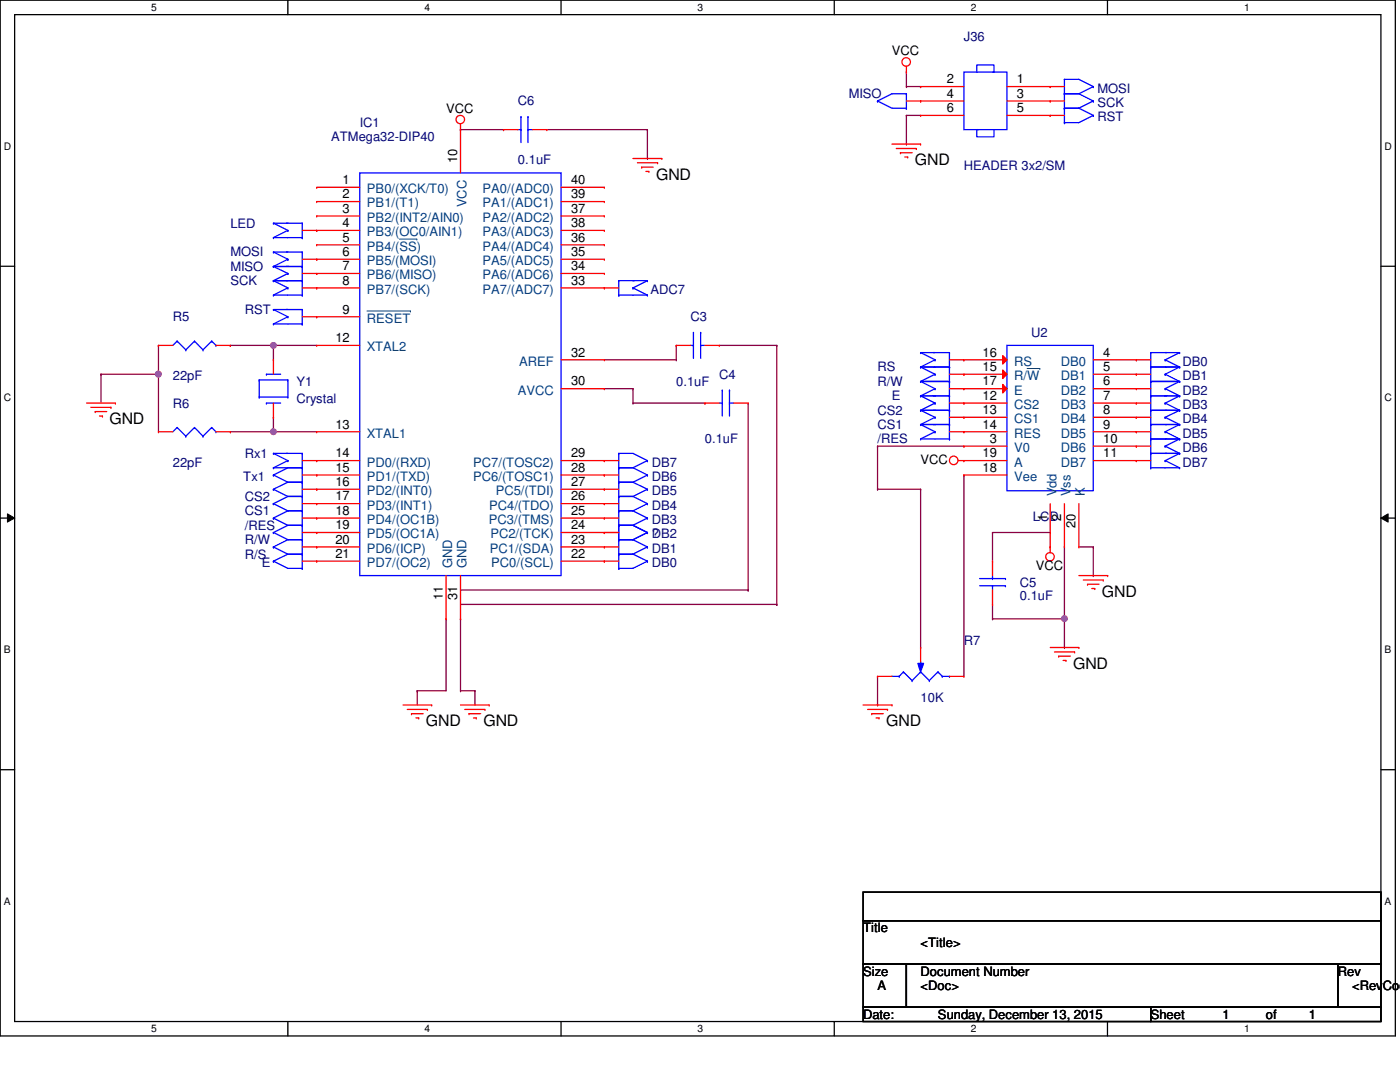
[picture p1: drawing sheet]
<svg xmlns="http://www.w3.org/2000/svg" width="279mm" height="216mm" viewBox="0 0 279 216" stroke-linecap="round" stroke-linejoin="round" font-family="sans-serif">
<path d="M0 0h278.5v206.7h-278.5zM2.9 2.9h272.7v200.9h-272.7z" fill="none" stroke="#000" stroke-width=".25"/>
<g fill="#fff">
<path d="M30.2 .3h1.1v2.3h-1.1z"/>
<path d="M30.2 204.1h1.1v2.3h-1.1z"/>
</g>
<path d="M57.4 0v2.9M57.4 203.8v2.9" fill="none" stroke="#000" stroke-width=".25"/>
<g fill="#fff">
<path d="M84.7 .3h1.1v2.3h-1.1z"/>
<path d="M84.7 204.1h1.1v2.3h-1.1z"/>
</g>
<path d="M112 0v2.9M112 203.8v2.9" fill="none" stroke="#000" stroke-width=".25"/>
<g fill="#fff">
<path d="M139.2 .3h1.1v2.3h-1.1z"/>
<path d="M139.2 204.1h1.1v2.3h-1.1z"/>
</g>
<path d="M166.5 0v2.9M166.5 203.8v2.9" fill="none" stroke="#000" stroke-width=".25"/>
<g fill="#fff">
<path d="M193.8 .3h1.1v2.3h-1.1z"/>
<path d="M193.8 204.1h1.1v2.3h-1.1z"/>
</g>
<path d="M221 0v2.9M221 203.8v2.9" fill="none" stroke="#000" stroke-width=".25"/>
<g fill="#fff">
<path d="M248.3 .3h1.1v2.3h-1.1z"/>
<path d="M248.3 204.1h1.1v2.3h-1.1z"/>
<path d="M.8 28h1.4v2.3h-1.4z"/>
<path d="M276.3 28h1.4v2.3h-1.4z"/>
<path d="M.8 78.2h1.4v2.3h-1.4z"/>
<path d="M276.3 78.2h1.4v2.3h-1.4z"/>
</g>
<path d="M0 53.1h2.9M275.6 53.1h2.9" fill="none" stroke="#000" stroke-width=".25"/>
<g fill="#fff">
<path d="M.8 128.5h1.3v2.2h-1.3z"/>
<path d="M276.3 128.5h1.3v2.2h-1.3z"/>
</g>
<path d="M0 103.4h2.9M275.6 103.4h2.9" fill="none" stroke="#000" stroke-width=".25"/>
<path d="M1.5 102.5l1.4 .9-1.4 .8zM275.6 103.4l1.4-.9v1.7z" fill="#000"/>
<path d="M1.5 102.5l1.4 .9-1.4 .8zM275.6 103.4l1.4-.9v1.7z" fill="none" stroke="#000" stroke-width=".2"/>
<g fill="#fff">
<path d="M.8 178.7h1.3v2.2h-1.3z"/>
<path d="M276.3 178.7h1.3v2.2h-1.3z"/>
</g>
<path d="M0 153.6h2.9M275.6 153.6h2.9" fill="none" stroke="#000" stroke-width=".25"/>
<path d="M46 68.9h.1M46 68.9h8.6" fill="none" stroke="#800040" stroke-width=".25"/>
<circle cx="54.6" cy="68.9" r=".56" fill="#f0f"/>
<circle cx="54.6" cy="68.9" r=".56" fill="none" stroke="#f0f" stroke-width=".25"/>
<path d="M46 86.1h.1M46 86.1h8.6" fill="none" stroke="#800040" stroke-width=".25"/>
<circle cx="54.6" cy="86.1" r=".56" fill="#f0f"/>
<circle cx="54.6" cy="86.1" r=".56" fill="none" stroke="#f0f" stroke-width=".25"/>
<g fill="none" stroke="#800040" stroke-width=".25">
<path d="M20.2 74.7h.1M20.2 74.7v5.7M20.2 74.7h11.4M31.6 68.9h.1M31.6 74.7h.1M31.6 68.9v17.2M54.6 68.9h.1M54.6 68.9v2.9M54.6 68.9h8.6M54.6 83.3h.1M54.6 86.1h.1M54.6 83.3v2.8"/>
<path d="M54.6 86.1h8.6"/>
</g>
<circle cx="31.6" cy="74.6" r=".57" fill="#f0f"/>
<circle cx="31.6" cy="74.6" r=".57" fill="none" stroke="#f0f" stroke-width=".25"/>
<g fill="none" stroke="#800040" stroke-width=".25">
<path d="M180.9 17.3h.1M180.9 14.4v2.9M180.9 17.3h2.8M183.7 17.3h.1M180.9 23h.1M180.9 28.7h.1M180.9 23v5.7M180.9 23h2.8M120.6 71.8h14.4M120.6 77.6h5.7M126.3 77.6h.1M126.3 77.6v2.8"/>
<path d="M135 71.8h.1M135 68.9h.1M135 68.9v2.9M143.6 68.9h11.4M155 68.9h.1M155 68.9v51.7M126.3 80.4h.1M126.3 80.4h14.4M140.7 80.4h.1M149.3 80.4v37.3M175.1 97.6h.1M175.1 89h.1"/>
<path d="M175.1 97.6h8.6M175.1 89v8.6M175.1 89h17.3M183.7 97.6h.1M183.7 97.6v31.6M192.4 94.8h.1M192.4 89h.1M192.4 94.8v40.2M91.9 117.7h57.4M149.3 117.7h.1M198.1 106.3h.1M198.1 106.3v5.7"/>
<path d="M198.1 106.3h11.5M209.6 106.3h.1M212.4 109.1v14.4M215.3 109.1h2.9M218.2 109.1h.1M218.2 114.9h.1M218.2 109.1v5.8M83.3 137.8h.1M83.3 137.8v2.9M89 123.5h.1M89 123.5v14.3h-5.7M91.9 123.5h.1"/>
<path d="M91.9 137.8h.1M91.9 137.8h2.9M91.9 123.5v14.3M91.9 120.6h63.1M94.8 137.8h.1M94.8 137.8v2.9M155 120.6h.1M175.1 135v5.7M198.1 123.5h.1M198.1 120.6v2.9M198.1 123.5h14.3M212.4 123.5h.1"/>
<path d="M175.1 140.7h.1"/>
</g>
<circle cx="212.4" cy="123.4" r=".56" fill="#f0f"/>
<circle cx="212.4" cy="123.4" r=".56" fill="none" stroke="#f0f" stroke-width=".25"/>
<path d="M91.9 25.9h.1M91.9 25.9h8.6M109.1 25.9h20.1M129.2 31.6h.1M129.2 25.9h.1M129.2 25.9v5.7M212.4 129.2h.1M212.4 123.5v5.7" fill="none" stroke="#800040" stroke-width=".25"/>
<g fill="none" stroke="#f00" stroke-width=".25">
<path d="M180.9 14.4h.1M180.9 13.3v1.1M91.9 25.9h.1M91.9 24.7v1.2M126.3 31.6h5.8M127.2 32.5h4M128.1 33.4h.1M128.1 33.4h2.2M128.9 34.2h.6M129.5 34.2h.1M131.2 32.5h.1M132.1 31.6h.1"/>
<path d="M178 28.7h5.7M178.9 29.6h4M179.7 30.5h.1M179.7 30.5h2.3M180.6 31.3h.5M180.9 20.2h2.8M181.1 31.3h.1M182.9 29.6h.1M183.7 28.7h.1M183.7 20.2h.1M60.3 63.2h2.9M63.2 63.2h.1"/>
<path d="M17.3 80.4h5.7M18.1 81.3h4M19 82.1h.1M19 82.1h2.3M19.9 83h.5M20.4 83h.1M22.1 81.3h.1M23 80.4h.1M60.3 94.8h2.9M63.2 94.8h.1M120.6 97.6h.1M120.6 97.6h2.9"/>
<path d="M189.5 83.3h2.9M191.2 91.9h1.2M192.4 91.9h.1M192.4 83.3h.1M226.8 89h.1M226.8 80.4h.1M226.8 80.4h2.9M226.8 89h2.9M120.6 109.1h.1M120.6 109.1h2.9M198.1 112h.1M198.1 112v2.9"/>
<path d="M198.1 117.7v2.9M209.6 109.1h.1M209.6 100.5v9.8M215.3 114.9h5.8M216.2 115.7h4M217 116.6h.1M217 116.6h2.3M217.9 117.4h.6M218.5 117.4h.1M220.2 115.7h.1M221.1 114.9h.1M198.1 120.6h.1"/>
<path d="M209.6 129.2h5.7M210.4 130.1h4.1M211.3 130.9h.1M211.3 130.9h2.3M212.2 131.8h.5M212.7 131.8h.1M214.5 130.1h.1M215.3 129.2h.1M80.4 140.7h5.7M81.3 141.6h4M82.1 142.4h.1M82.1 142.4h2.4"/>
<path d="M83 143.3h.6M83.6 143.3h.1M85.3 141.6h.1M86.1 140.7h.1M91.9 140.7h5.7M92.8 141.6h4M93.6 142.4h.1M93.6 142.4h2.3M94.5 143.3h.5M95 143.3h.1M96.8 141.6h.1M97.6 140.7h.1"/>
<path d="M172.3 140.7h5.7M173.1 141.6h4M174 142.4h.1M174 142.4h2.3M174.8 143.3h.6M175.4 143.3h.1M177.1 141.6h.1M178 140.7h.1"/>
<circle cx="180.8" cy="12.4" r=".85"/>
<circle cx="91.9" cy="23.9" r=".84"/>
<circle cx="190.3" cy="91.9" r=".85"/>
<circle cx="209.6" cy="111.1" r=".84"/>
</g>
<path d="M172.3 178h103.3v5.7h-103.3zM172.3 183.7h103.3v8.7h-103.3zM172.3 192.4h8.6v8.6h-8.6zM180.9 192.4h86.1v8.6h-86.1zM267 192.4h8.6v8.6h-8.6zM172.3 201h57.4v2.8h-57.4zM229.7 201h45.9v2.8h-45.9z" fill="none" stroke="#000" stroke-width=".25"/>
<g fill="none" stroke="#00f" stroke-width=".25">
<path d="M180.9 18.7h.1M180.9 18.7h-2.9l-2.9 1.5M180.9 18.7v2.9M175.1 20.2h.1M175.1 20.2l2.9 1.4h2.9M180.9 21.6h.1M54.6 61.8h.1M54.6 64.6h.1M54.6 61.8h5.7M54.6 64.6h5.7M54.6 61.8l2.8 1.4M57.4 63.2h.1"/>
<path d="M57.4 63.2l-2.8 1.4M60.3 61.8h.1M60.3 64.6h.1M60.3 61.8v2.8M201 68.9h17.2v29h-17.2zM229.7 79h.1M229.7 79v2.9M229.7 79h5.7M235.4 79h.1M235.4 79l-2.9 1.4M54.6 94.8h.1M54.6 94.8l2.8 1.4h2.9"/>
<path d="M60.3 93.3h.1M60.3 96.2h.1M60.3 93.3v2.9M60.3 93.3h-2.9l-2.8 1.5M123.5 96.2h.1M123.5 99.1h.1M123.5 96.2h2.8l2.9 1.4M123.5 96.2v2.9M129.2 97.6h.1M129.2 97.6l-2.9 1.5h-2.8M183.7 81.9h.1M183.7 84.7h.1"/>
<path d="M183.7 81.9h5.8M183.7 84.7h5.8M183.7 81.9l2.9 1.4M186.6 83.3h.1M186.6 83.3l-2.9 1.4M189.5 81.9h.1M189.5 84.7h.1M189.5 81.9v2.8M229.7 87.6h.1M229.7 90.5h.1M229.7 81.9h.1M229.7 87.6h5.7"/>
<path d="M229.7 90.5h5.7M229.7 87.6v2.9M229.7 81.9h5.7M232.5 89h.1M232.5 80.4h.1M232.5 89l2.9 1.5M232.5 80.4l2.9 1.5M235.4 87.6h.1M235.4 90.5h.1M235.4 81.9h.1M235.4 87.6l-2.9 1.4M123.5 107.7h.1"/>
<path d="M123.5 110.6h.1M123.5 107.7v2.9M123.5 107.7h2.8l2.9 1.4M129.2 109.1h.1M129.2 109.1l-2.9 1.5h-2.8M195.5 116.9h5.2M195.5 115.4h5.2M198.1 115.4h.1M198.1 116.9h.1M198.1 114.9v.5M198.1 116.9v.8M200.7 116.9h.1"/>
<path d="M200.7 115.4h.1"/>
</g>
<path d="M200.1 76.7l.9 .9-.9 .8z" fill="#f00"/>
<path d="M192.4 77.6h.1M192.4 77.6h8.6M200.1 76.7l.9 .9-.9 .8z" fill="none" stroke="#f00" stroke-width=".25"/>
<path d="M200.1 73.8l.9 .9-.9 .8z" fill="#f00"/>
<g fill="none" stroke="#f00" stroke-width=".25">
<path d="M192.4 74.7h.1M192.4 74.7h8.6M200.1 73.8l.9 .9-.9 .8zM218.2 74.7h8.6M218.2 77.6h8.6M218.2 71.8h8.6M226.8 74.7h.1M226.8 77.6h.1M226.8 71.8h.1M192.4 94.8h.1M192.4 83.3h.1M192.4 91.9h.1"/>
<path d="M192.4 89h.1M192.4 80.4h.1M192.4 94.8h8.6M192.4 80.4h8.6M192.4 91.9h8.6M192.4 89h8.6M192.4 83.3h8.6M218.2 80.4h8.6M218.2 91.9h8.6M218.2 89h8.6M218.2 86.1h8.6M226.8 80.4h.1"/>
<path d="M226.8 91.9h.1M226.8 89h.1M226.8 86.1h.1M212.4 109.1h.1M212.4 100.5v8.6M215.3 109.1h.1M215.3 100.5v8.6"/>
</g>
<path d="M205 73.5h2.5M207.5 73.5h.1" fill="none" stroke="#004080" stroke-width=".2"/>
<path d="M200.1 71l.9 .8-.9 .8z" fill="#f00"/>
<g fill="none" stroke="#f00" stroke-width=".25">
<path d="M183.7 17.3h.1M183.7 17.3h8.7M201 17.3h11.4M209.6 17.3h.1M63.2 37.4h.1M63.2 37.4h8.6M91.9 25.9h.1M91.9 25.9v8.6M112 37.4h8.6M120.6 37.4h.1M183.7 20.2h.1M183.7 23h.1"/>
<path d="M183.7 20.2h8.7M183.7 23h8.7M201 20.2h8.6M201 23h8.6M209.6 20.2h.1M209.6 23h.1M60.3 57.4h11.5M63.2 40.2h.1M63.2 43.1h.1M63.2 46h.1M63.2 48.9h.1M63.2 51.7h.1"/>
<path d="M63.2 54.6h.1M63.2 57.4h.1M63.2 40.2h8.6M63.2 43.1h8.6M63.2 46h8.6M63.2 48.9h8.6M63.2 51.7h8.6M63.2 54.6h8.6M112 40.2h8.6M112 43.1h8.6M112 46h8.6M112 48.9h8.6"/>
<path d="M112 51.7h8.6M112 54.6h8.6M112 57.4h8.6M120.6 57.4h.1M120.6 54.6h.1M120.6 51.7h.1M120.6 48.9h.1M120.6 43.1h.1M120.6 46h.1M120.6 40.2h.1M63.2 63.2h.1M63.2 68.9h.1"/>
<path d="M63.2 63.2h8.6M63.2 68.9h8.6M112 71.8h8.6M112 77.6h8.6M120.6 77.6h.1M120.6 71.8h.1M135 68.9h.1M135 68.9h2.8M140.7 68.9h2.9M143.6 68.9h.1M189.5 74.7h2.9M189.5 77.6h2.9"/>
<path d="M192.4 71.8h.1M192.4 74.7h.1M192.4 77.6h.1M192.4 71.8h8.6M200.1 71l.9 .8-.9 .8zM226.8 74.7h.1M226.8 77.6h.1M226.8 74.7h2.9M226.8 77.6h2.9M60.3 91.9h11.5M63.2 86.1h.1M63.2 91.9h.1"/>
<path d="M63.2 94.8h.1M63.2 97.6h.1M63.2 86.1h8.6M63.2 94.8h8.6M63.2 97.6h8.6M112 91.9h11.5M112 94.8h8.6M112 97.6h8.6M120.6 91.9h.1M120.6 97.6h.1M120.6 94.8h.1M192.4 86.1h.1"/>
<path d="M192.4 86.1h8.6M218.2 83.3h8.6M226.8 83.3h.1M226.8 86.1h.1M226.8 86.1h2.9M60.3 106.3h11.5M60.3 100.5h11.5M60.3 109.1h11.5M63.2 106.3h.1M63.2 100.5h.1M63.2 103.4h.1M63.2 109.1h.1"/>
<path d="M63.2 112h.1M63.2 103.4h8.6M63.2 112h8.6M89 114.9v8.6M91.9 114.9v8.6M112 106.3h11.5M112 100.5h11.5M112 103.4h8.6M112 109.1h8.6M112 112h11.5M120.6 106.3h.1M120.6 112h.1"/>
<path d="M120.6 109.1h.1M120.6 103.4h.1M120.6 100.5h.1M89 123.5h.1M91.9 123.5h.1"/>
</g>
<g fill="none" stroke="#00f" stroke-width=".25">
<path d="M192.4 14.4h8.6v11.5h-8.6zM194.9 14.4v-1.4h3.5v1.4h-.3M212.4 15.8h.1M212.4 18.7h.1M212.4 15.8h2.9l2.9 1.5M212.4 15.8v2.9M218.2 17.3h.1M218.2 17.3l-2.9 1.4h-2.9M71.8 34.5h40.2v80.4h-40.2zM195.2 25.9h-.3v1.4h3.5v-1.4M54.6 56h.1M54.6 58.9h.1"/>
<path d="M54.6 56h5.7M54.6 58.9h5.7M54.6 56l2.8 1.4M57.4 57.4h.1M57.4 57.4l-2.8 1.5M60.3 56h.1M60.3 58.9h.1M60.3 56v2.9M137.8 68.9h.6M138.4 68.9h.1M138.4 66.3h.1M138.4 66.3v5.2"/>
<path d="M139.8 66.3h.1M139.8 68.9h.1M139.8 68.9h.9M139.8 66.3v5.2M183.7 73.2h.1M183.7 76.1h.1M183.7 79h.1M183.7 73.2h5.8M183.7 76.1h5.8M183.7 73.2l2.9 1.5M183.7 79h5.8M183.7 76.1l2.9 1.5"/>
<path d="M186.6 74.7h.1M186.6 77.6h.1M186.6 74.7l-2.9 1.4M186.6 77.6l-2.9 1.4M189.5 73.2h.1M189.5 76.1h.1M189.5 79h.1M189.5 73.2v5.8M229.7 73.2h.1M229.7 76.1h.1M229.7 79h.1M229.7 73.2h5.7"/>
<path d="M229.7 76.1h5.7M229.7 73.2v5.8M229.7 79h5.7M232.5 74.7h.1M232.5 77.6h.1M232.5 74.7l2.9 1.4M232.5 77.6l2.9 1.4M235.4 73.2h.1M235.4 76.1h.1M235.4 79h.1M235.4 73.2l-2.9 1.5M235.4 76.1l-2.9 1.5"/>
<path d="M54.6 90.5h.1M54.6 93.3h.1M54.6 90.5h5.7M54.6 93.3h5.7M54.6 90.5l2.8 1.4M57.4 91.9h.1M57.4 91.9l-2.8 1.4M60.3 99.1h.1M60.3 90.5h.1M60.3 93.3h.1M60.3 90.5v2.8M60.3 99.1v2.8"/>
<path d="M60.3 99.1h-2.9l-2.8 1.4M123.5 90.5h.1M123.5 93.3h.1M123.5 99.1h.1M123.5 90.5h2.8l2.9 1.4M123.5 90.5v2.8M123.5 99.1v2.8M123.5 99.1h2.8l2.9 1.4M129.2 91.9h.1M129.2 91.9l-2.9 1.4h-2.8M229.7 84.7h.1M229.7 87.6h.1"/>
<path d="M229.7 84.7v2.9M229.7 84.7h5.7M229.7 87.6h5.7M232.5 86.1h.1M232.5 86.1l2.9 1.5M235.4 84.7h.1M235.4 87.6h.1M235.4 84.7l-2.9 1.4M54.6 106.3h.1M54.6 100.5h.1M54.6 109.1h.1M54.6 106.3l2.8 1.4"/>
<path d="M54.6 100.5l2.8 1.4h2.9M54.6 109.1l2.8 1.5h2.9M57.4 107.7h2.9M57.4 107.7l-2.8 1.4M60.3 104.8h.1M60.3 107.7h.1M60.3 101.9h.1M60.3 110.6h.1M60.3 104.8h-2.9l-2.8 1.5M60.3 104.8v5.8M123.5 104.8h.1M123.5 107.7h.1"/>
<path d="M123.5 101.9h.1M123.5 110.6h.1M123.5 113.4h.1M123.5 104.8h2.8l2.9 1.5M123.5 104.8v2.9M123.5 110.6v2.8M123.5 110.6h2.8l2.9 1.4M129.2 106.3h.1M129.2 100.5h.1M129.2 112h.1M129.2 106.3l-2.9 1.4h-2.8M129.2 100.5l-2.9 1.4h-2.8"/>
<path d="M129.2 112l-2.9 1.4h-2.8"/>
</g>
<path d="M79.7 47.7h3.5M83.2 47.7h.1M73.2 62.1h8.7M81.9 62.1h.1" fill="none" stroke="#004080" stroke-width=".2"/>
<path d="M183.2 132.4h1.1l-.6 1.7z" fill="#00f"/>
<g fill="none" stroke="#00f" stroke-width=".25">
<path d="M212.4 18.7h.1M212.4 18.7v5.8M212.4 18.7h2.9l2.9 1.5M103.4 25.9h.6M104 25.9h.1M104 23.3h.1M104 23.3v5.1M105.4 23.3h.1M105.4 25.9h.1M105.4 25.9h.9M105.4 23.3v5.1M212.4 21.6h.1"/>
<path d="M212.4 24.5h.1M212.4 21.6h2.9M215.3 21.6l2.9 1.4M218.2 23h.1M218.2 20.2h.1M218.2 23l-2.9 1.5h-2.9M218.2 20.2l-2.9 1.4M54.6 53.2h.1M54.6 56h.1M54.6 44.5h.1M54.6 47.4h.1M54.6 50.3h.1"/>
<path d="M54.6 53.2h5.7M54.6 56h5.7M54.6 53.2l2.8 1.4M54.6 44.5h5.7M54.6 47.4h5.7M54.6 44.5l2.8 1.5M54.6 50.3h5.7M54.6 50.3l2.8 1.4M57.4 54.6h.1M57.4 46h.1M57.4 51.7h.1M57.4 54.6l-2.8 1.4"/>
<path d="M57.4 46l-2.8 1.4M57.4 51.7l-2.8 1.5M60.3 53.2h.1M60.3 56h.1M60.3 44.5h.1M60.3 47.4h.1M60.3 50.3h.1M60.3 44.5v2.9M60.3 50.3v5.7M123.5 56h.1M123.5 58.9h.1M123.5 56h5.7"/>
<path d="M123.5 56v2.9M123.5 58.9h5.7M126.3 57.4h.1M126.3 57.4l2.9 1.5M129.2 56h.1M129.2 58.9h.1M129.2 56l-2.9 1.4M35.3 68.1h.1M35.3 68.1l-.8 .8M35.3 68.1l1.8 1.7M37.1 69.8h.1M38.8 68.1h.1"/>
<path d="M38.8 68.1l-1.7 1.7M38.8 68.1l1.7 1.7M40.5 69.8h.1M42.2 68.1h.1M42.2 68.1l-1.7 1.7M42.2 68.1l.9 .8M43.1 68.9h.1M51.7 75.8h.1M51.7 79.2h.1M51.7 75.8h5.7M51.7 75.8v3.4M51.7 79.2h5.7"/>
<path d="M53.2 74.7h.1M53.2 74.7h2.8M57.4 79.2h.1M57.4 75.8h.1M57.4 75.8v3.4M144.1 77.9h.1M144.1 77.9v5.1M145.6 77.9h.1M145.6 77.9v5.1M183.7 70.4h.1M183.7 73.2h.1M183.7 79h.1"/>
<path d="M183.7 70.4h5.8M183.7 73.2h5.8M183.7 70.4l2.9 1.4M183.7 79h5.8M183.7 79l2.9 1.4M186.6 71.8h.1M186.6 71.8l-2.9 1.4M189.5 70.4h.1M189.5 73.2h.1M189.5 79h.1M189.5 70.4v2.8M189.5 79v2.9"/>
<path d="M229.7 70.4h.1M229.7 73.2h.1M229.7 70.4v2.8M229.7 70.4h5.7M229.7 73.2h5.7M232.5 71.8h.1M232.5 71.8l2.9 1.4M235.4 70.4h.1M235.4 73.2h.1M235.4 70.4l-2.9 1.4M35.3 85.3h.1M35.3 85.3l-.8 .8"/>
<path d="M35.3 85.3l1.8 1.7M37.1 87h.1M38.8 85.3h.1M38.8 85.3l-1.7 1.7M38.8 85.3l1.7 1.7M40.5 87h.1M42.2 85.3h.1M42.2 85.3l-1.7 1.7M42.2 85.3l.9 .8M43.1 86.1h.1M53.2 80.4h.1M53.2 80.4h2.8"/>
<path d="M54.6 97.6h.1M54.6 97.6l2.8 1.5h2.9M60.3 96.2h.1M60.3 99.1h.1M60.3 96.2v2.9M60.3 96.2h-2.9l-2.8 1.4M123.5 93.3h.1M123.5 96.2h.1M123.5 93.3h2.8l2.9 1.5M123.5 93.3v2.9M129.2 94.8h.1M129.2 94.8l-2.9 1.4h-2.8"/>
<path d="M143.6 80.4h.5M144.1 80.4h.1M145.6 80.4h.1M145.6 80.4h.8M183.7 84.7h.1M183.7 87.6h.1M183.7 81.9h.1M183.7 81.9h5.8M183.7 84.7h5.8M183.7 87.6h5.8M183.7 84.7l2.9 1.4M186.6 86.1h.1"/>
<path d="M186.6 80.4h.1M186.6 86.1l-2.9 1.5M186.6 80.4l-2.9 1.5M189.5 84.7h.1M189.5 87.6h.1M189.5 81.9h.1M189.5 84.7v2.9M229.7 81.9h.1M229.7 84.7h.1M229.7 90.5h.1M229.7 93.3h.1M229.7 81.9h5.7"/>
<path d="M229.7 84.7h5.7M229.7 81.9v2.8M229.7 90.5v2.8M229.7 93.3h5.7M229.7 90.5h5.7M232.5 83.3h.1M232.5 91.9h.1M232.5 83.3l2.9 1.4M232.5 91.9l2.9 1.4M235.4 81.9h.1M235.4 84.7h.1M235.4 90.5h.1"/>
<path d="M235.4 93.3h.1M235.4 81.9l-2.9 1.4M235.4 90.5l-2.9 1.4M54.6 112h.1M54.6 103.4h.1M54.6 103.4l2.8 1.4h2.9M54.6 112l2.8 1.4h2.9M60.3 110.6h.1M60.3 113.4h.1M60.3 101.9h.1M60.3 104.8h.1M60.3 101.9v2.9"/>
<path d="M60.3 110.6v2.8M60.3 110.6h-2.9l-2.8 1.4M60.3 101.9h-2.9l-2.8 1.5M123.5 104.8h.1M123.5 107.7h.1M123.5 101.9h.1M123.5 101.9v5.8M123.5 104.8h2.8M123.5 101.9h2.8l2.9 1.5M126.3 104.8l2.9 1.5M129.2 106.3h.1M129.2 103.4h.1"/>
<path d="M129.2 106.3l-2.9 1.4h-2.8M129.2 103.4l-2.9 1.4M178 135h1.5M179.5 135h.1M180.3 134.1h.1M180.3 134.1l-.8 .9M180.3 134.1l1.7 1.7M182 135.8h.1M183.2 132.4h1.1l-.6 1.7zM183.7 134.1h.1M183.7 132.1h.1M183.7 134.1l-1.7 1.7"/>
<path d="M183.7 134.1l1.8 1.7M183.7 132.1v.6M185.5 135.8h.1M187.2 134.1h.1M187.2 134.1l-1.7 1.7M187.2 134.1l.8 .9M188 135h.1M188 135h1.5M189.5 135h.1"/>
</g>
<g fill="none" stroke="#f00" stroke-width=".25">
<path d="M100.5 25.9h.1M100.5 25.9h2.9M106.3 25.9h2.8M109.1 25.9h.1M209.6 23h.1M209.6 20.2h.1M209.6 23h2.8M209.6 20.2h2.8M60.3 54.6h2.9M60.3 46h2.9M60.3 51.7h2.9M63.2 54.6h.1"/>
<path d="M63.2 46h.1M63.2 51.7h.1M120.6 57.4h.1M120.6 57.4h2.9M31.6 68.9h.1M31.6 68.9h2.9M43.1 68.9h2.9M46 68.9h.1M54.6 71.8h.1M54.6 71.8v2.9M189.5 71.8h2.9M192.4 71.8h.1"/>
<path d="M226.8 71.8h.1M226.8 71.8h2.9M31.6 86.1h.1M31.6 86.1h2.9M43.1 86.1h2.9M46 86.1h.1M54.6 83.3h.1M54.6 80.4v2.9M60.3 97.6h2.9M63.2 97.6h.1M120.6 94.8h.1M120.6 94.8h2.9"/>
<path d="M140.7 80.4h.1M140.7 80.4h2.9M146.4 80.4h2.9M149.3 80.4h.1M189.5 86.1h2.9M189.5 80.4h2.9M192.4 86.1h.1M192.4 80.4h.1M226.8 83.3h.1M226.8 91.9h.1M226.8 83.3h2.9M226.8 91.9h2.9"/>
<path d="M60.3 112h2.9M60.3 103.4h2.9M63.2 112h.1M63.2 103.4h.1M120.6 106.3h.1M120.6 103.4h.1M120.6 106.3h2.9M120.6 103.4h2.9M175.1 135h.1M175.1 135h2.9M183.7 129.2h.1M183.7 129.2v2.9"/>
<path d="M189.5 135h2.9M192.4 135h.1"/>
</g>
<circle cx="54.6" cy="68.9" r=".56" fill="#f0f"/>
<circle cx="54.6" cy="68.9" r=".56" fill="none" stroke="#f0f" stroke-width=".25"/>
<circle cx="54.6" cy="86.1" r=".56" fill="#f0f"/>
<circle cx="54.6" cy="86.1" r=".56" fill="none" stroke="#f0f" stroke-width=".25"/>
<circle cx="31.6" cy="74.6" r=".57" fill="#f0f"/>
<circle cx="31.6" cy="74.6" r=".57" fill="none" stroke="#f0f" stroke-width=".25"/>
<circle cx="212.4" cy="123.4" r=".56" fill="#f0f"/>
<circle cx="212.4" cy="123.4" r=".56" fill="none" stroke="#f0f" stroke-width=".25"/>
<g font-size="3.1">
<text x="130.9" y="35.9">GND</text>
<text x="182.6" y="33">GND</text>
<text x="21.8" y="84.7">GND</text>
<text x="219.9" y="119.1">GND</text>
<text x="214.2" y="133.4">GND</text>
<text x="85" y="144.9">GND</text>
<text x="96.5" y="144.9">GND</text>
<text x="176.9" y="144.9">GND</text>
</g>
<g font-size="2.6">
<text x="178" y="11">VCC</text>
<text x="188.9" y="16.6">2</text>
<text x="202.9" y="16.6">1</text>
<text x="89" y="22.5">VCC</text>
<text x="188.9" y="19.5">4</text>
<text x="188.9" y="22.4">6</text>
<text x="202.9" y="19.5">3</text>
<text x="202.9" y="22.4">5</text>
<text x="91.3" y="32.5" transform="rotate(-90 91.3 32.5)">10</text>
<text x="68.4" y="36.7">1</text>
<text x="68.4" y="39.6">2</text>
<text x="114" y="39.6">39</text>
<text x="114" y="36.7">40</text>
<text x="68.4" y="42.5">3</text>
<text x="68.4" y="45.3">4</text>
<text x="114" y="42.5">37</text>
<text x="114" y="45.3">38</text>
<text x="68.4" y="48.2">5</text>
<text x="68.4" y="51.1">6</text>
<text x="68.4" y="53.9">7</text>
<text x="114" y="53.9">34</text>
<text x="114" y="51.1">35</text>
<text x="114" y="48.2">36</text>
<text x="68.4" y="56.8">8</text>
<text x="114" y="56.8">33</text>
<text x="68.4" y="62.6">9</text>
<text x="66.9" y="68.3">12</text>
<text x="114" y="71.2">32</text>
<text x="196.1" y="71.2">16</text>
<text x="220.2" y="71.2">4</text>
<text x="114" y="76.9">30</text>
<text x="196.1" y="76.9">17</text>
<text x="196.1" y="74">15</text>
<text x="220.2" y="74">5</text>
<text x="220.2" y="76.9">6</text>
<text x="196.1" y="82.6">13</text>
<text x="196.1" y="79.8">12</text>
<text x="220.2" y="79.8">7</text>
<text x="220.2" y="82.6">8</text>
<text x="66.9" y="85.5">13</text>
<text x="196.1" y="85.5">14</text>
<text x="197.5" y="88.4">3</text>
<text x="220.2" y="88.4">10</text>
<text x="220.2" y="85.5">9</text>
<text x="66.9" y="91.3">14</text>
<text x="66.9" y="94.1">15</text>
<text x="114" y="94.1">28</text>
<text x="114" y="91.3">29</text>
<text x="183.7" y="92.5">VCC</text>
<text x="196.1" y="94.1">18</text>
<text x="196.1" y="91.3">19</text>
<text x="220.2" y="91.3">11</text>
<text x="66.9" y="97">16</text>
<text x="66.9" y="99.9">17</text>
<text x="114" y="99.9">26</text>
<text x="114" y="97">27</text>
<text x="66.9" y="102.7">18</text>
<text x="66.9" y="105.6">19</text>
<text x="114" y="105.6">24</text>
<text x="114" y="102.7">25</text>
<text x="209" y="103.9" transform="rotate(-90 209 103.9)">1</text>
<text x="211.8" y="103.9" transform="rotate(-90 211.8 103.9)">2</text>
<text x="214.7" y="105.4" transform="rotate(-90 214.7 105.4)">20</text>
<text x="66.9" y="108.5">20</text>
<text x="66.9" y="111.3">21</text>
<text x="114" y="111.3">22</text>
<text x="114" y="108.5">23</text>
<text x="206.7" y="113.7">VCC</text>
<text x="88.4" y="119.7" transform="rotate(-90 88.4 119.7)">11</text>
<text x="91.3" y="119.7" transform="rotate(-90 91.3 119.7)">31</text>
<text x="172.3" y="186.1">Title</text>
<text x="183.7" y="188.9">&lt;Title&gt;</text>
<text x="172.3" y="194.7">Size</text>
<text x="175.1" y="197.6">A</text>
<text x="183.7" y="194.7">Document Number</text>
<text x="183.7" y="197.6">&lt;Doc&gt;</text>
<text x="267" y="194.7">Rev</text>
<text x="269.8" y="197.6">&lt;RevCod</text>
<text x="172.3" y="203.3">Date:</text>
<text x="187.2" y="203.3">Sunday, December 13, 2015</text>
<text x="229.7" y="203.3">Sheet</text>
<text x="244" y="203.3">1</text>
<text x="252.6" y="203.3">of</text>
<text x="261.2" y="203.3">1</text>
</g>
<g font-size="2.6" fill="#000080">
<text x="192.4" y="8.1">J36</text>
<text x="103.4" y="21">C6</text>
<text x="169.4" y="19.6">MISO</text>
<text x="219" y="18.5">MOSI</text>
<text x="219" y="21.3">SCK</text>
<text x="66.1" y="28.2">ATMega32-DIP40</text>
<text x="71.8" y="25.4">IC1</text>
<text x="219" y="24.2">RST</text>
<text x="103.4" y="32.8">0.1uF</text>
<text x="192.4" y="34">HEADER 3x2/SM</text>
<text x="46" y="45.4">LED</text>
<text x="46" y="51.2">MOSI</text>
<text x="46" y="56.9">SCK</text>
<text x="46" y="54.1">MISO</text>
<text x="129.8" y="58.6">ADC7</text>
<text x="34.5" y="64.1">R5</text>
<text x="48.9" y="62.7">RST</text>
<text x="137.8" y="64.1">C3</text>
<text x="205.8" y="67.2">U2</text>
<text x="34.5" y="75.9">22pF</text>
<text x="59.2" y="77">Y1</text>
<text x="135" y="77">0.1uF</text>
<text x="143.6" y="75.6">C4</text>
<text x="175.1" y="77">R/W</text>
<text x="175.1" y="74.1">RS</text>
<text x="236" y="75.9">DB1</text>
<text x="236" y="73">DB0</text>
<text x="34.5" y="81.3">R6</text>
<text x="59.2" y="80.4">Crystal</text>
<text x="175.1" y="82.8">CS2</text>
<text x="178" y="79.9">E</text>
<text x="236" y="81.6">DB3</text>
<text x="236" y="78.7">DB2</text>
<text x="140.7" y="88.5">0.1uF</text>
<text x="175.1" y="85.6">CS1</text>
<text x="175.1" y="88.5">/RES</text>
<text x="236" y="87.3">DB5</text>
<text x="236" y="84.5">DB4</text>
<text x="34.5" y="93.1">22pF</text>
<text x="48.6" y="95.9">Tx1</text>
<text x="48.9" y="91.4">Rx1</text>
<text x="130.1" y="93.1">DB7</text>
<text x="130.1" y="95.9">DB6</text>
<text x="236" y="90.2">DB6</text>
<text x="236" y="93.1">DB7</text>
<text x="48.9" y="99.9">CS2</text>
<text x="130.1" y="98.8">DB5</text>
<text x="130.1" y="101.7">DB4</text>
<text x="48.9" y="102.8">CS1</text>
<text x="48.9" y="105.7">/RES</text>
<text x="130.1" y="107.4">?</text>
<text x="130.1" y="107.4">DB2</text>
<text x="130.1" y="104.6">DB3</text>
<text x="206.1" y="104">LCD</text>
<text x="48.9" y="108.6">R/W</text>
<text x="48.9" y="111.5">R/S</text>
<text x="52.3" y="113.2">E</text>
<text x="130.1" y="110.3">DB1</text>
<text x="130.1" y="113.2">DB0</text>
<text x="203.5" y="119.8">0.1uF</text>
<text x="203.5" y="117.2">C5</text>
<text x="192.4" y="128.7">R7</text>
<text x="183.7" y="140.2">10K</text>
</g>
<g font-size="2.6" fill="#004080">
<text x="73.2" y="38.6">PB0/(XCK/T0)</text>
<text x="73.2" y="41.4">PB1/(T1)</text>
<text x="93.1" y="41.4" transform="rotate(-90 93.1 41.4)">VCC</text>
<text x="96.3" y="41.4">PA1/(ADC1)</text>
<text x="96.3" y="38.6">PA0/(ADC0)</text>
<text x="73.2" y="44.3">PB2/(INT2/AIN0)</text>
<text x="73.2" y="47.2">PB3/(OC0/AIN1)</text>
<text x="96.3" y="44.3">PA2/(ADC2)</text>
<text x="96.3" y="47.2">PA3/(ADC3)</text>
<text x="73.2" y="50">PB4/(SS)</text>
<text x="73.2" y="52.9">PB5/(MOSI)</text>
<text x="96.3" y="52.9">PA5/(ADC5)</text>
<text x="96.3" y="50">PA4/(ADC4)</text>
<text x="73.2" y="55.8">PB6/(MISO)</text>
<text x="73.2" y="58.6">PB7/(SCK)</text>
<text x="96.3" y="58.6">PA7/(ADC7)</text>
<text x="96.3" y="55.8">PA6/(ADC6)</text>
<text x="73.2" y="64.4">RESET</text>
<text x="73.2" y="70.1">XTAL2</text>
<text x="103.6" y="73">AREF</text>
<text x="202.4" y="75.9">R/W</text>
<text x="202.4" y="73">RS</text>
<text x="211.7" y="75.9">DB1</text>
<text x="211.7" y="73">DB0</text>
<text x="103.3" y="78.7">AVCC</text>
<text x="202.4" y="78.7">E</text>
<text x="202.4" y="81.6">CS2</text>
<text x="211.7" y="81.6">DB3</text>
<text x="211.7" y="78.7">DB2</text>
<text x="73.2" y="87.3">XTAL1</text>
<text x="202.4" y="84.5">CS1</text>
<text x="202.4" y="87.3">RES</text>
<text x="211.7" y="87.3">DB5</text>
<text x="211.7" y="84.5">DB4</text>
<text x="73.2" y="93.1">PD0/(RXD)</text>
<text x="73.2" y="96">PD1/(TXD)</text>
<text x="94.4" y="96">PC6/(TOSC1)</text>
<text x="94.4" y="93.1">PC7/(TOSC2)</text>
<text x="202.4" y="96">Vee</text>
<text x="202.4" y="93.1">A</text>
<text x="202.4" y="90.2">V0</text>
<text x="211.7" y="93.1">DB7</text>
<text x="211.7" y="90.2">DB6</text>
<text x="73.2" y="98.8">PD2/(INT0)</text>
<text x="73.2" y="101.7">PD3/(INT1)</text>
<text x="97.6" y="101.7">PC4/(TDO)</text>
<text x="98.9" y="98.8">PC5/(TDI)</text>
<text x="210.8" y="99.1" transform="rotate(-90 210.8 99.1)">Vdd</text>
<text x="213.7" y="99.1" transform="rotate(-90 213.7 99.1)">Vss</text>
<text x="216.5" y="99.1" transform="rotate(-90 216.5 99.1)">K</text>
<text x="73.2" y="104.6">PD4/(OC1B)</text>
<text x="73.2" y="107.4">PD5/(OC1A)</text>
<text x="97.6" y="104.6">PC3/(TMS)</text>
<text x="97.9" y="107.4">PC2/(TCK)</text>
<text x="73.2" y="110.3">PD6/(ICP)</text>
<text x="73.2" y="113.2">PD7/(OC2)</text>
<text x="90.3" y="113.4" transform="rotate(-90 90.3 113.4)">GND</text>
<text x="93.1" y="113.4" transform="rotate(-90 93.1 113.4)">GND</text>
<text x="97.7" y="110.3">PC1/(SDA)</text>
<text x="98" y="113.2">PC0/(SCL)</text>
</g>
<g font-size="2">
<text x="30.2" y="2.2">5</text>
<text x="84.7" y="2.2">4</text>
<text x="139.2" y="2.2">3</text>
<text x="193.8" y="2.2">2</text>
<text x="248.3" y="2.2">1</text>
<text x=".8" y="29.8">D</text>
<text x="276.3" y="29.8">D</text>
<text x=".8" y="80.1">C</text>
<text x="276.3" y="80.1">C</text>
<text x=".8" y="130.3">B</text>
<text x="276.3" y="130.3">B</text>
<text x=".8" y="180.5">A</text>
<text x="276.3" y="180.5">A</text>
<text x="30.2" y="206">5</text>
<text x="84.7" y="206">4</text>
<text x="139.2" y="206">3</text>
<text x="193.8" y="206">2</text>
<text x="248.3" y="206">1</text>
</g>
</svg>
